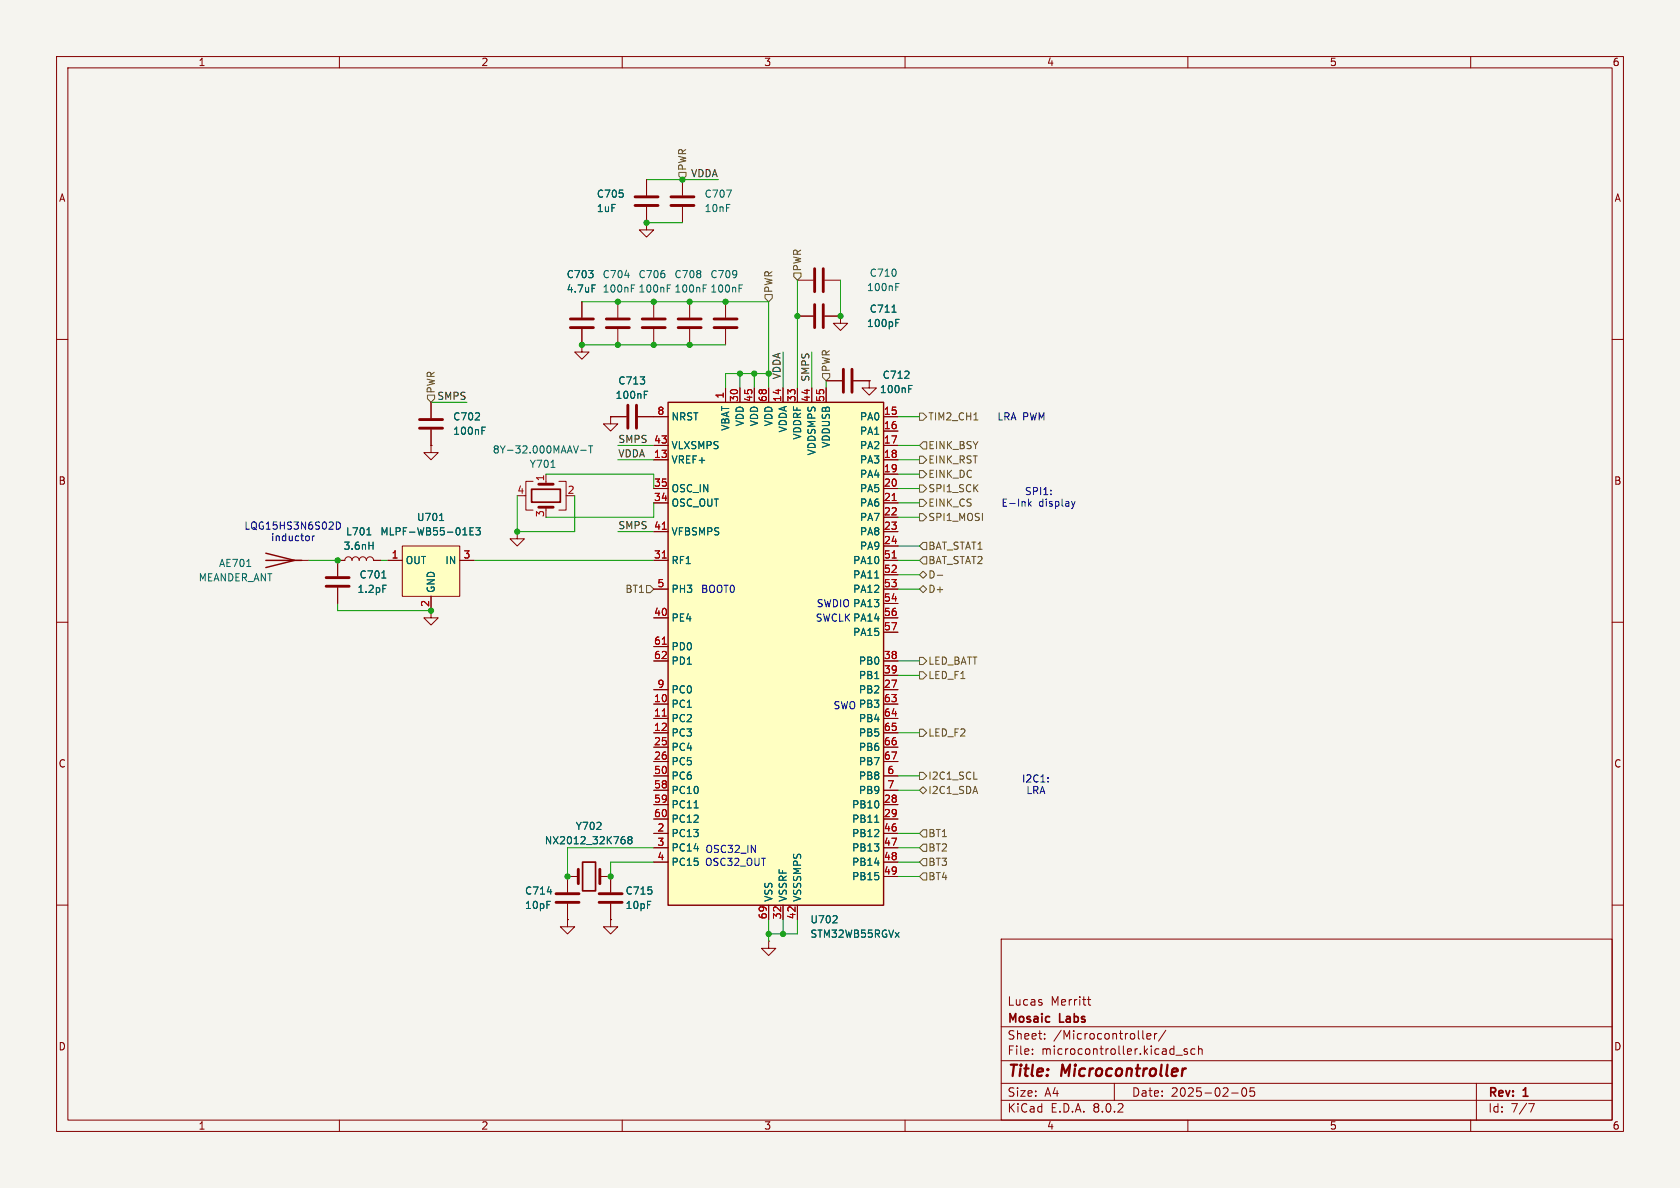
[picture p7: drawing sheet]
<svg xmlns="http://www.w3.org/2000/svg" width="297mm" height="210mm" viewBox="0 0 297 210" stroke-linecap="round" stroke-linejoin="round" font-family="sans-serif">
<path d="M0 0h297v210h-297z" fill="#f5f4ef" stroke="#f5f4ef" stroke-width=".18"/>
<g fill="none" stroke="#840000" stroke-width=".18">
<path d="M10 10h277v190h-277zM12 12h273v186h-273zM60 10v2M110 10v2M160 10v2M210 10v2M260 10v2M10 60h2M141 49.5h2.8M145.8 49.5h2.8M285 60h2M10 110h2"/>
<path d="M76.2 108v1.2h1.3l-1.3 1.3-1.3-1.3h1.3M285 110h2M10 160h2M285 160h2M135.9 166.4v1.2h1.3l-1.3 1.3-1.3-1.3h1.3M135.9 166.4h.1M177 166h108v32h-108zM184.2 177.3v.3M192.2 176.7h.6M192.5 176.2v1.3l.3 .2M60 198v2M110 198v2"/>
<path d="M160 198v2M177 194.5h108M177 191.5h108M177 187.5h108M177 181.5h108M182.5 186.3v.1M182.5 185.5v.1M184.7 183.6v.1M184.7 182.8v.1M197 191.5v3M202 182.2v1.3l.2 .2M202.7 183.2l.8-.1-.1-.3-.4-.1-.3 .2 .1 .7h.6"/>
<path d="M204.1 182.7v1M204.5 182.7l-.3 .1-.1 .2M206.1 182.1l-1.3 2M207.9 186.5h1.1M209.9 185.5l-.4-.1-.2 .2 .1 .2 .5 .2v.3h-.6M210 198v2M211.2 185.5l-.4-.1-.3 .3v.4l.2 .2h.5M211.9 185.5l.2-.1 .4 .1v.9M211.9 184.9v1.5M217.7 193.2h1.2M219.7 192.4l.2-.1a.81 .81 0 0 1 .6 .6 .81 .81 0 0 1-.3 .8l-.2 .1a.81 .81 0 0 1-.3-1.4zM221.7 192.3h-.7v.7l.2-.1h.5l.1 .3-.1 .5-.2 .1-.5-.1"/>
<path d="M260 198v2M261 191.5v6.5M270.2 195.1h1l-.6 1.5"/>
</g>
<path d="M209.7 188.9l-.5 .2" fill="none" stroke="#840000" stroke-width=".4"/>
<path d="M144 47.5v4.1M145.5 47.5v4.1" fill="none" stroke="#840000" stroke-width=".51"/>
<path d="M158.4 50.7h.4M158.4 50.1h.6" fill="none" stroke="#006464" stroke-width=".18"/>
<path d="M118.1 71.1h38.1v88.9h-38.1z" fill="#ffffc2"/>
<path d="M118.1 71.1h38.1v88.9h-38.1z" fill="none" stroke="#840000" stroke-width=".25"/>
<g fill="none" stroke="#840000" stroke-width=".18">
<path d="M114.3 39.4v1.2h1.3l-1.3 1.3-1.3-1.3h1.3M114.3 39.4h.1M114.3 31.8v2.7M114.3 36.6v2.8M120.6 31.8v2.7M120.6 36.6v2.8M128.3 53.3v2.8M128.3 58.2v2.8M141 55.9h2.8M145.8 55.9h2.8M148.6 55.9v1.3h1.3l-1.3 1.2-1.3-1.2h1.3M148.6 55.9h.1"/>
<path d="M76.2 71.1v2.8M76.2 75.9v2.8M115.6 73.7h2.5M115.6 78.7h2.5M128.3 68.6v2.5M130.8 68.6v2.5M133.3 68.6v2.5M135.9 68.6v2.5M138.4 68.6v2.5M141 68.6v2.5M143.5 68.6v2.5M146 68.6v2.5"/>
<path d="M146 67.3h2.8M150.9 67.3h2.8M153.7 67.3v1.3h-1.3l1.3 1.3 1.2-1.3h-1.2M153.7 67.3h.1M156.2 73.7h2.5M156.2 76.2h2.5M156.2 78.7h2.5M91.4 94v1.3h1.3l-1.3 1.2-1.2-1.2h1.2M91.4 94h.1M92.7 87.6h.3M94.2 85.1h-1.2v5.1h1.2M96.5 83.8v1.3"/>
<path d="M96.5 89.7v.5M98.8 85.1h1.3v5.1h-1.3M115.6 81.3h2.5M115.6 86.4h2.5M115.6 88.9h2.5M115.6 94h2.5M115.6 99.1h2.5M156.2 81.3h2.5M156.2 83.8h2.5M156.2 86.4h2.5M156.2 88.9h2.5M156.2 91.4h2.5"/>
<path d="M156.2 94h2.5M156.2 96.5h2.5M156.2 99.1h2.5M115.6 116.8h2.5M115.6 109.2h2.5M115.6 104.1h2.5M115.6 114.3h2.5M156.2 116.8h2.5M156.2 119.4h2.5M156.2 109.2h2.5M156.2 104.1h2.5M156.2 101.6h2.5"/>
<path d="M156.2 106.7h2.5M156.2 111.8h2.5M115.6 124.5h2.5M115.6 127h2.5M115.6 129.5h2.5M115.6 132.1h2.5M115.6 134.6h2.5M115.6 121.9h2.5M115.6 137.2h2.5M115.6 139.7h2.5M156.2 124.5h2.5M156.2 127h2.5"/>
<path d="M156.2 129.5h2.5M156.2 132.1h2.5M156.2 134.6h2.5M156.2 121.9h2.5M156.2 137.2h2.5M156.2 139.7h2.5M100.3 159.8v2.8M102.2 154.9h-1.9v2.8M106 154.9h1.9v2.8M107.9 159.8v2.8M115.6 147.3h2.5M115.6 142.2h2.5"/>
<path d="M115.6 144.8h2.5M115.6 149.9h2.5M115.6 152.4h2.5M156.2 147.3h2.5M156.2 142.2h2.5M156.2 144.8h2.5M156.2 149.9h2.5M156.2 152.4h2.5M156.2 154.9h2.5M100.3 162.6v1.2h1.3l-1.3 1.3-1.2-1.3h1.2M100.3 162.6h.1M107.9 162.6v1.2h1.3l-1.3 1.3-1.2-1.3h1.2"/>
<path d="M107.9 162.6h.1M135.9 160v2.6M138.4 160v2.6M141 160v2.6"/>
</g>
<path d="M117.1 98.6h.7M117.1 93.6h.7M157.7 88.5h.7M157.7 98.6h.7M117.1 113.9h.7M117.1 126.6h.7" fill="none" stroke="#a90000" stroke-width=".18"/>
<g fill="none" stroke="#006464" stroke-width=".18">
<path d="M128.4 33.6h.9l-.6 1.3M130.7 51h.4M130.7 50.4h.6M157.7 55.2h.7M158.4 57.1h.4M158.4 56.5h.6M85.2 76.1h.4M85.2 75.5h.6M102.7 79.6h.9M104.1 78.8h.7M104.4 78.8v1.3M160.6 68.7h.5"/>
<path d="M160.6 68.1h.6M97.4 82.6h.7M154.6 102.2h.8M96.8 157.6h.7M110 148.4h.4l.1 .2v.4l-.5 .2M110.2 147.9h.2M111.2 148.4l-.2-.2 .2-.3h.3l.2 .2-.2 .3M111.2 148.4l-.2 .3 .1 .3 .1 .2 .4-.1 .1-.2v-.3l-.2-.2M111.2 148.4h.3M122.7 142.8h.7M154.6 145.4h.8M147.2 163.1h.8"/>
<path d="M147.9 162v.4"/>
</g>
<g fill="none" stroke="#840000" stroke-width=".51">
<path d="M112.3 36.3h4M112.3 34.8h4M118.6 36.3h4.1M118.6 34.8h4.1M126.2 57.9h4.1M126.2 56.4h4.1M144 53.8v4.1M145.5 53.8v4.1M74.2 75.7h4M74.2 74.2h4M149.1 65.3v4M150.6 65.3v4"/>
<path d="M95.2 85.6h2.6M95.2 89.7h2.6M98.3 159.5h4.1M98.3 158h4.1M102.2 153.7v2.5M105.9 159.5h4.1M105.9 158h4.1M106 153.7v2.5"/>
</g>
<path d="M94 86.5h5.1v2.3h-5.1zM103 152.4h2.3v5.1h-2.3z" fill="none" stroke="#840000" stroke-width=".3"/>
<path d="M71.1 96.5h10.2v8.9h-10.2z" fill="#ffffc2"/>
<g fill="none" stroke="#840000" stroke-width=".18">
<path d="M114.3 39.4h.1M114.3 31.8v2.7M114.3 36.6v2.8M102.9 53.3v2.8M102.9 58.2v2.8M109.2 53.3v2.8M109.2 58.2v2.8M115.6 53.3v2.8M115.6 58.2v2.8M121.9 53.3v2.8M121.9 58.2v2.8M141 55.9h2.8"/>
<path d="M145.8 55.9h2.8M148.6 55.9h.1M76.2 78.7v1.3h1.3l-1.3 1.3-1.3-1.3h1.3M76.2 78.7h.1M76.2 71.1v2.8M76.2 75.9v2.8M102.9 61v1.2h1.2l-1.2 1.3-1.3-1.3h1.3M102.9 61h.1M107.9 73.7v1.2h1.3l-1.3 1.3-1.2-1.3h1.2M107.9 73.7h.1M107.9 73.7h2.8M112.8 73.7h5.3"/>
<path d="M115.6 78.7h2.5M128.3 68.6v2.5M130.8 68.6v2.5M133.3 68.6v2.5M135.9 68.6v2.5M138.4 68.6v2.5M141 68.6v2.5M143.5 68.6v2.5M146 68.6v2.5M146 67.3h2.8M150.9 67.3h2.8M153.7 67.3h.1"/>
<path d="M156.2 73.7h2.5M156.2 76.2h2.5M156.2 78.7h2.5M52.1 99.1h2.5M67.3 99.1h-1.3a.64 .64 0 0 0-.6-.7 .64 .64 0 0 0-.6 .7 .64 .64 0 0 0-.7-.7 .64 .64 0 0 0-.6 .7 .64 .64 0 0 0-.6-.7 .64 .64 0 0 0-.7 .7 .64 .64 0 0 0-.6-.7 .64 .64 0 0 0-.6 .7h-1.3v2.8M68.6 99.1h2.5M71.1 96.5h10.2v8.9h-10.2zM81.3 99.1h2.5M115.6 99.1h2.5M115.6 81.3h2.5M115.6 86.4h2.5M115.6 88.9h2.5"/>
<path d="M115.6 94h2.5M156.2 99.1h2.5M156.2 81.3h2.5M156.2 83.8h2.5M156.2 86.4h2.5M156.2 88.9h2.5M156.2 91.4h2.5M156.2 94h2.5M156.2 96.5h2.5M59.7 103.9v2.8M76.2 105.4v2.6M115.6 116.8h2.5"/>
<path d="M115.6 109.2h2.5M115.6 104.1h2.5M115.6 114.3h2.5M156.2 116.8h2.5M156.2 119.4h2.5M156.2 109.2h2.5M156.2 104.1h2.5M156.2 101.6h2.5M156.2 106.7h2.5M156.2 111.8h2.5M115.6 124.5h2.5M115.6 127h2.5"/>
<path d="M115.6 129.5h2.5M115.6 132.1h2.5M115.6 134.6h2.5M115.6 121.9h2.5M115.6 137.2h2.5M115.6 139.7h2.5M156.2 124.5h2.5M156.2 127h2.5M156.2 129.5h2.5M156.2 132.1h2.5M156.2 134.6h2.5M156.2 121.9h2.5"/>
<path d="M156.2 137.2h2.5M156.2 139.7h2.5M100.3 159.8v2.8M101.6 154.9h-1.3v2.8M106.7 154.9h1.2v2.8M107.9 159.8v2.8M115.6 147.3h2.5M115.6 142.2h2.5M115.6 144.8h2.5M115.6 149.9h2.5M115.6 152.4h2.5M156.2 147.3h2.5"/>
<path d="M156.2 142.2h2.5M156.2 144.8h2.5M156.2 149.9h2.5M156.2 152.4h2.5M156.2 154.9h2.5M100.3 162.6h.1M107.9 162.6h.1M135.9 160v2.6M138.4 160v2.6M141 160v2.6"/>
</g>
<g fill="none" stroke="#006464" stroke-width=".18">
<path d="M104.7 50.4h.6M110.5 48.7h.8M111.6 51h.4M111.6 50.4h.6M118 51h.4M118 50.4h.6M124.3 51h.4M124.3 50.4h.6M157.7 55.2h.7M158.4 57.1h.4M158.4 56.5h.6M85.2 76.1h.4"/>
<path d="M85.2 75.5h.6M113.9 69.8h.4M113.9 69.2h.6M160.6 68.7h.5M160.6 68.1h.6M64.9 94.6h.7M65.2 96.4h.7M65.9 95.8v1.3M77.7 92h.7M81.8 94.6h.7M83.1 93.9h.4M83.7 93.3h-.6v1.3h.6"/>
<path d="M84.1 93.3h.8l-.4 .5 .3 .1v.5l-.1 .2-.6-.2M43.6 100.1h.7M67.5 102.2h.7M67.7 103.4h.6M154.6 102.2h.8M96.8 157.6h.7M110 148.4h.4l.1 .2v.4l-.5 .2M110.2 147.9h.2M111.2 148.4l-.2-.2 .2-.3h.3l.2 .2-.2 .3M111.2 148.4l-.2 .3 .1 .3 .1 .2 .4-.1 .1-.2v-.3l-.2-.2M111.2 148.4h.3M122.7 142.8h.7"/>
<path d="M154.6 145.4h.8M147.2 163.1h.8M147.9 162v.4"/>
</g>
<path d="M100.8 57.9h4.1M100.8 56.4h4.1M107.2 57.9h4.1M107.2 56.4h4.1M113.5 57.9h4.1M113.5 56.4h4.1M119.9 57.9h4.1M119.9 56.4h4.1M111 71.6v4.1M112.5 71.6v4.1M57.7 103.6h4M57.7 102.1h4" fill="none" stroke="#840000" stroke-width=".51"/>
<path d="M47 97.8l5.1 1.3-5.1 1.2M47 99.1h6.3" fill="none" stroke="#840000" stroke-width=".25"/>
<g fill="none" stroke="#725600" stroke-width=".18">
<path d="M120 30.5h1.3v.6l-.7 .7-.6-.7zM135.3 52.1h1.2v.6l-.6 .6-.6-.6zM140.3 48.3h1.3v.6l-.6 .6-.7-.6zM75.6 69.9h1.2v.6l-.6 .6-.6-.6zM145.4 66h1.3v.7l-.7 .6-.6-.6zM162.6 73h.6l.6 .7-.6 .6h-.6zM163.2 78.1h.6v1.3h-.6l-.6-.7zM172.2 74.2h.7M162.6 85.7h.6l.6 .7-.6 .6h-.6zM162.6 80.6h.6l.6 .7-.6 .6h-.6zM162.6 83.2h.6l.6 .6-.6 .7h-.6zM162.6 90.8h.6l.6 .6-.6 .7h-.6z"/>
<path d="M162.6 88.3h.6l.6 .6-.6 .6h-.6zM163.2 98.4h.6v1.3h-.6l-.6-.6zM163.2 95.9h.6v1.3h-.6l-.6-.7zM114.3 103.5h.6l.7 .6-.7 .7h-.6zM162.6 116.2h.6l.6 .6-.6 .7h-.6zM162.6 104.1l.6-.6 .6 .6-.6 .7zM162.6 101.6l.6-.6 .6 .6-.6 .6zM162.6 118.7h.6l.6 .7-.6 .6h-.6zM165.7 101.7h1M162.6 139.7l.6-.6 .6 .6-.6 .6zM162.6 128.9h.6l.6 .6-.6 .7h-.6zM162.6 136.5h.6l.6 .7-.6 .6h-.6z"/>
<path d="M172.2 137.7h.6M163.2 151.8h.6v1.2h-.6l-.6-.6zM163.2 149.2h.6v1.3h-.6l-.6-.6zM163.2 146.7h.6v1.3h-.6l-.6-.7zM163.2 154.3h.6v1.3h-.6l-.6-.7z"/>
</g>
<path d="M55.2 94.7v.9M55.6 94.7l-.4 .3M59.5 92.3a.64 .64 0 0 1 .7 .6 .64 .64 0 0 1-.7 .6zM181.8 88.2v1.3M181.9 89l.4 .5M182.3 88.6l-.5 .5M189.4 88.6l.3 .9M189.7 89.5l-.1 .3M190.1 88.6l-.4 .9M185.3 138.1v.1M185.3 137.5v.1" fill="none" stroke="#0000c2" stroke-width=".18"/>
<g fill="none" stroke="#009600" stroke-width=".18">
<path d="M114.3 31.8h12.7M114.3 39.4h6.3M102.9 53.3h33v15.3M141 49.5v19.1M148.6 49.5v6.4M76.2 71.1h6.3M102.9 61h25.4M109.2 78.7h6.4M130.8 66v2.6M133.3 66v2.6M135.9 66h-7.6v2.6M138.4 62.2v6.4"/>
<path d="M143.5 62.2v6.4M146 67.3v1.3M158.7 78.7h3.9M158.7 73.7h3.9M54.6 99.1h5.1M67.3 99.1h1.3M83.8 99.1h31.8M91.4 87.6v6.4h10.2v-6.4M96.5 83.8h19.1v2.6M109.2 81.3h6.4M109.2 94h6.4M115.6 88.9v2.5h-19.1"/>
<path d="M158.7 96.5h3.9M158.7 99.1h3.9M158.7 81.3h3.9M158.7 91.4h3.9M158.7 83.8h3.9M158.7 86.4h3.9M158.7 88.9h3.9M59.7 106.7v1.3h16.5M158.7 116.8h3.9M158.7 104.1h3.9M158.7 119.4h3.9M158.7 101.6h3.9"/>
<path d="M158.7 129.5h3.9M158.7 137.2h3.9M158.7 139.7h3.9M115.6 149.9h-15.3v5M115.6 152.4h-7.7v2.5M158.7 154.9h3.9M158.7 149.9h3.9M158.7 152.4h3.9M158.7 147.3h3.9M135.9 162.6v3.8M138.4 162.6v2.5M141 162.6v2.5h-5.1"/>
</g>
<path d="M117.1 98.6h.7M117.1 93.6h.7M157.7 88.5h.7M157.7 98.6h.7M117.1 113.9h.7M117.1 126.6h.7" fill="none" stroke="#a90000" stroke-width=".18"/>
<g fill="#009600" stroke="#009600" stroke-width=".18">
<circle cx="115.6" cy="61" r=".46"/>
<circle cx="109.2" cy="61" r=".46"/>
<circle cx="130.8" cy="66" r=".46"/>
<circle cx="121.9" cy="61" r=".46"/>
<circle cx="102.9" cy="61" r=".46"/>
<circle cx="115.6" cy="53.3" r=".46"/>
<circle cx="109.2" cy="53.3" r=".46"/>
<circle cx="138.4" cy="165.1" r=".46"/>
<circle cx="135.9" cy="165.1" r=".46"/>
<circle cx="91.4" cy="94" r=".46"/>
<circle cx="76.2" cy="108" r=".46"/>
<circle cx="100.3" cy="154.9" r=".46"/>
<circle cx="107.9" cy="154.9" r=".46"/>
<circle cx="128.3" cy="53.3" r=".46"/>
<circle cx="121.9" cy="53.3" r=".46"/>
<circle cx="120.6" cy="31.8" r=".46"/>
<circle cx="133.3" cy="66" r=".46"/>
<circle cx="135.9" cy="66" r=".46"/>
<circle cx="114.3" cy="39.4" r=".46"/>
<circle cx="141" cy="55.9" r=".46"/>
<circle cx="148.6" cy="55.9" r=".46"/>
<circle cx="59.7" cy="99.1" r=".46"/>
</g>
<g font-size="2.8" fill="#840000">
<text x="178" y="190.9">Title:</text>
<text x="187.7" y="190.9">Microcontroller</text>
</g>
<g font-size="2.1" fill="#840000">
<text x="178" y="178">Lucas</text>
<text x="185.7" y="178">Merritt</text>
<text x="178" y="184">Sheet:</text>
<text x="178" y="181.2">Mosaic</text>
<text x="186.2" y="184">/Microcontroller/</text>
<text x="187.4" y="181.2">Labs</text>
<text x="178" y="186.7">File:</text>
<text x="184.1" y="186.7">microcontroller.kicad_sch</text>
<text x="178" y="196.9">KiCad</text>
<text x="178" y="194.1">Size:</text>
<text x="184.7" y="194.1">A4</text>
<text x="185.7" y="196.9">E.D.A.</text>
<text x="193.3" y="196.9">8.0.2</text>
<text x="200" y="194.1">Date:</text>
<text x="207" y="194.1">2025-02-05</text>
<text x="263" y="194.3">Rev:</text>
<text x="263" y="196.9">Id:</text>
<text x="267.1" y="196.9">7/7</text>
<text x="269.4" y="194.3">1</text>
</g>
<g font-size="1.8" fill="#840000">
<text x="35" y="11.9">1</text>
<text x="85" y="11.9">2</text>
<text x="135" y="11.9">3</text>
<text x="185" y="11.9">4</text>
<text x="235" y="11.9">5</text>
<text x="285" y="11.9">6</text>
<text x="10.3" y="35.9">A</text>
<text x="285.3" y="35.9">A</text>
<text x="10.3" y="85.9">B</text>
<text x="285.3" y="85.9">B</text>
<text x="10.3" y="135.9">C</text>
<text x="285.3" y="135.9">C</text>
<text x="10.3" y="185.9">D</text>
<text x="285.3" y="185.9">D</text>
<text x="35" y="199.9">1</text>
<text x="85" y="199.9">2</text>
<text x="135" y="199.9">3</text>
<text x="185" y="199.9">4</text>
<text x="235" y="199.9">5</text>
<text x="285" y="199.9">6</text>
</g>
<g font-size="1.8" fill="#006464">
<text x="105.4" y="35.2">C705</text>
<text x="124.5" y="35.2">C707</text>
<text x="105.4" y="37.7">1uF</text>
<text x="124.5" y="37.7">10nF</text>
<text x="100.1" y="49.4">C703</text>
<text x="100.1" y="51.9">4.7uF</text>
<text x="106.4" y="49.4">C704</text>
<text x="106.4" y="51.9">100nF</text>
<text x="112.8" y="49.4">C706</text>
<text x="112.8" y="51.9">100nF</text>
<text x="119.1" y="49.4">C708</text>
<text x="119.1" y="51.9">100nF</text>
<text x="125.5" y="49.4">C709</text>
<text x="125.5" y="51.9">100nF</text>
<text x="153.2" y="51.7">100nF</text>
<text x="153.7" y="49.1">C710</text>
<text x="153.2" y="58">100pF</text>
<text x="153.7" y="55.5">C711</text>
<text x="108.7" y="70.7">100nF</text>
<text x="109.2" y="68.2">C713</text>
<text x="155.5" y="69.7">100nF</text>
<text x="155.9" y="67.2">C712</text>
<text x="80" y="74.5">C702</text>
<text x="80" y="77.1">100nF</text>
<text x="118.6" y="74.5">NRST</text>
<text x="129.1" y="76.2" transform="rotate(-90 129.1 76.2)">VBAT</text>
<text x="131.7" y="75.5" transform="rotate(-90 131.7 75.5)">VDD</text>
<text x="134.2" y="75.5" transform="rotate(-90 134.2 75.5)">VDD</text>
<text x="136.8" y="75.5" transform="rotate(-90 136.8 75.5)">VDD</text>
<text x="139.3" y="76.5" transform="rotate(-90 139.3 76.5)">VDDA</text>
<text x="141.8" y="77.8" transform="rotate(-90 141.8 77.8)">VDDRF</text>
<text x="151.9" y="74.5">PA0</text>
<text x="151.9" y="77.1">PA1</text>
<text x="87" y="80.4">8Y-32.000MAAV-T</text>
<text x="93.6" y="82.9">Y701</text>
<text x="118.6" y="82.1">VREF+</text>
<text x="118.6" y="79.6">VLXSMPS</text>
<text x="144.4" y="80.6" transform="rotate(-90 144.4 80.6)">VDDSMPS</text>
<text x="146.9" y="79.3" transform="rotate(-90 146.9 79.3)">VDDUSB</text>
<text x="151.9" y="79.6">PA2</text>
<text x="151.9" y="82.1">PA3</text>
<text x="118.6" y="89.8">OSC_OUT</text>
<text x="118.6" y="87.2">OSC_IN</text>
<text x="151.9" y="84.7">PA4</text>
<text x="151.9" y="87.2">PA5</text>
<text x="151.9" y="89.8">PA6</text>
<text x="61.1" y="94.8">L701</text>
<text x="67.1" y="94.8">MLPF-WB55-01E3</text>
<text x="73.6" y="92.3">U701</text>
<text x="118.6" y="94.8">VFBSMPS</text>
<text x="151.9" y="92.3">PA7</text>
<text x="151.9" y="94.8">PA8</text>
<text x="38.6" y="100.4">AE701</text>
<text x="60.6" y="97.4">3.6nH</text>
<text x="71.6" y="99.9">OUT</text>
<text x="78.6" y="99.9">IN</text>
<text x="118.6" y="99.9">RF1</text>
<text x="150.7" y="99.9">PA10</text>
<text x="151.9" y="97.4">PA9</text>
<text x="35" y="103">MEANDER_ANT</text>
<text x="63.1" y="105">1.2pF</text>
<text x="63.5" y="102.5">C701</text>
<text x="77.1" y="104.9" transform="rotate(-90 77.1 104.9)">GND</text>
<text x="118.6" y="105">PH3</text>
<text x="150.7" y="102.5">PA11</text>
<text x="150.7" y="105">PA12</text>
<text x="150.7" y="107.5">PA13</text>
<text x="118.6" y="110.1">PE4</text>
<text x="150.7" y="112.6">PA15</text>
<text x="150.7" y="110.1">PA14</text>
<text x="118.6" y="115.2">PD0</text>
<text x="118.6" y="117.7">PD1</text>
<text x="151.7" y="117.7">PB0</text>
<text x="118.6" y="125.3">PC1</text>
<text x="118.6" y="122.8">PC0</text>
<text x="151.7" y="122.8">PB2</text>
<text x="151.7" y="120.2">PB1</text>
<text x="151.7" y="125.3">PB3</text>
<text x="118.6" y="127.9">PC2</text>
<text x="118.6" y="130.4">PC3</text>
<text x="151.7" y="127.9">PB4</text>
<text x="151.7" y="130.4">PB5</text>
<text x="118.6" y="132.9">PC4</text>
<text x="118.6" y="135.5">PC5</text>
<text x="151.7" y="132.9">PB6</text>
<text x="151.7" y="135.5">PB7</text>
<text x="118.6" y="138">PC6</text>
<text x="118.6" y="140.6">PC10</text>
<text x="118.6" y="143.1">PC11</text>
<text x="150.5" y="143.1">PB10</text>
<text x="151.7" y="138">PB8</text>
<text x="151.7" y="140.6">PB9</text>
<text x="96.2" y="149.5">NX2012_32K768</text>
<text x="101.7" y="146.9">Y702</text>
<text x="118.6" y="148.2">PC13</text>
<text x="118.6" y="145.6">PC12</text>
<text x="150.5" y="145.6">PB11</text>
<text x="150.5" y="148.2">PB12</text>
<text x="118.6" y="150.7">PC14</text>
<text x="118.6" y="153.3">PC15</text>
<text x="150.5" y="150.7">PB13</text>
<text x="150.5" y="153.3">PB14</text>
<text x="150.5" y="155.8">PB15</text>
<text x="92.7" y="158.3">C714</text>
<text x="92.7" y="160.9">10pF</text>
<text x="110.5" y="158.3">C715</text>
<text x="110.5" y="160.9">10pF</text>
<text x="136.8" y="159.5" transform="rotate(-90 136.8 159.5)">VSS</text>
<text x="139.3" y="159.5" transform="rotate(-90 139.3 159.5)">VSSRF</text>
<text x="141.8" y="159.5" transform="rotate(-90 141.8 159.5)">VSSSMPS</text>
<text x="143.2" y="163.4">U702</text>
<text x="143.2" y="166">STM32WB55RGVx</text>
</g>
<g font-size="1.8" fill="#725600">
<text x="121.5" y="30.3" transform="rotate(-90 121.5 30.3)">PWR</text>
<text x="136.8" y="51.9" transform="rotate(-90 136.8 51.9)">PWR</text>
<text x="141.8" y="48.1" transform="rotate(-90 141.8 48.1)">PWR</text>
<text x="146.9" y="65.8" transform="rotate(-90 146.9 65.8)">PWR</text>
<text x="164" y="74.5">TIM2_CH1</text>
<text x="164" y="82.1">EINK_RST</text>
<text x="164" y="79.6">EINK_BSY</text>
<text x="164" y="87.2">SPI1_SCK</text>
<text x="164" y="84.7">EINK_DC</text>
<text x="164" y="89.8">EINK_CS</text>
<text x="164" y="92.3">SPI1_MOSI</text>
<text x="164" y="99.9">BAT_STAT2</text>
<text x="164" y="97.4">BAT_STAT1</text>
<text x="110.5" y="105">BT1</text>
<text x="164" y="105">D+</text>
<text x="164" y="102.5">D-</text>
<text x="164" y="117.7">LED_BATT</text>
<text x="164" y="120.2">LED_F1</text>
<text x="164" y="130.4">LED_F2</text>
<text x="164" y="140.6">I2C1_SDA</text>
<text x="164" y="138">I2C1_SCL</text>
<text x="164" y="148.2">BT1</text>
<text x="164" y="153.3">BT3</text>
<text x="164" y="150.7">BT2</text>
<text x="164" y="155.8">BT4</text>
</g>
<g font-size="1.8" fill="#0f0f0f">
<text x="122.1" y="31.4">VDDA</text>
<text x="77.1" y="69.7" transform="rotate(-90 77.1 69.7)">PWR</text>
<text x="77.2" y="70.8">SMPS</text>
<text x="138.1" y="67.2" transform="rotate(-90 138.1 67.2)">VDDA</text>
<text x="143.2" y="67.6" transform="rotate(-90 143.2 67.6)">SMPS</text>
<text x="109.2" y="78.4">SMPS</text>
<text x="109.2" y="80.9">VDDA</text>
<text x="109.2" y="93.6">SMPS</text>
</g>
<g font-size="1.8" fill="#a90000">
<text x="128" y="70.6" transform="rotate(-90 128 70.6)">1</text>
<text x="130.6" y="71.2" transform="rotate(-90 130.6 71.2)">30</text>
<text x="133.1" y="71.2" transform="rotate(-90 133.1 71.2)">45</text>
<text x="135.6" y="71.2" transform="rotate(-90 135.6 71.2)">68</text>
<text x="138.2" y="71.2" transform="rotate(-90 138.2 71.2)">14</text>
<text x="140.7" y="71.2" transform="rotate(-90 140.7 71.2)">33</text>
<text x="143.3" y="71.2" transform="rotate(-90 143.3 71.2)">44</text>
<text x="145.8" y="71.2" transform="rotate(-90 145.8 71.2)">55</text>
<text x="116.1" y="73.4">8</text>
<text x="156.2" y="73.4">15</text>
<text x="156.2" y="75.9">16</text>
<text x="115.5" y="81">13</text>
<text x="115.5" y="78.5">43</text>
<text x="156.2" y="78.5">17</text>
<text x="156.2" y="81">18</text>
<text x="156.2" y="83.6">19</text>
<text x="91.4" y="87.4">4</text>
<text x="96.3" y="85.2" transform="rotate(-90 96.3 85.2)">1</text>
<text x="100.3" y="87.4">2</text>
<text x="115.5" y="88.6">34</text>
<text x="115.5" y="86.1">35</text>
<text x="156.2" y="86.1">20</text>
<text x="156.2" y="88.6">21</text>
<text x="96.3" y="91.5" transform="rotate(-90 96.3 91.5)">3</text>
<text x="115.5" y="93.7">41</text>
<text x="156.2" y="91.2">22</text>
<text x="156.2" y="93.7">23</text>
<text x="69.1" y="98.8">1</text>
<text x="81.8" y="98.8">3</text>
<text x="115.5" y="98.8">31</text>
<text x="156.2" y="96.3">24</text>
<text x="156.2" y="98.8">51</text>
<text x="156.2" y="101.3">52</text>
<text x="75.9" y="107.4" transform="rotate(-90 75.9 107.4)">2</text>
<text x="116.1" y="103.9">5</text>
<text x="156.2" y="103.9">53</text>
<text x="156.2" y="106.4">54</text>
<text x="115.5" y="109">40</text>
<text x="156.2" y="109">56</text>
<text x="156.2" y="111.5">57</text>
<text x="115.5" y="114">61</text>
<text x="115.5" y="116.6">62</text>
<text x="156.2" y="116.6">38</text>
<text x="156.2" y="119.1">39</text>
<text x="115.5" y="124.2">10</text>
<text x="116.1" y="121.7">9</text>
<text x="156.2" y="121.7">27</text>
<text x="156.2" y="124.2">63</text>
<text x="115.5" y="126.7">11</text>
<text x="115.5" y="129.3">12</text>
<text x="115.5" y="131.8">25</text>
<text x="156.2" y="126.7">64</text>
<text x="156.2" y="129.3">65</text>
<text x="156.2" y="131.8">66</text>
<text x="115.5" y="134.4">26</text>
<text x="115.5" y="136.9">50</text>
<text x="156.2" y="134.4">67</text>
<text x="156.8" y="136.9">6</text>
<text x="115.5" y="139.4">58</text>
<text x="115.5" y="142">59</text>
<text x="156.2" y="142">28</text>
<text x="156.8" y="139.4">7</text>
<text x="115.5" y="144.5">60</text>
<text x="116.1" y="147.1">2</text>
<text x="116.1" y="149.6">3</text>
<text x="156.2" y="144.5">29</text>
<text x="156.2" y="147.1">46</text>
<text x="156.2" y="149.6">47</text>
<text x="116.1" y="152.1">4</text>
<text x="156.2" y="152.1">48</text>
<text x="156.2" y="154.7">49</text>
<text x="135.6" y="162.6" transform="rotate(-90 135.6 162.6)">69</text>
<text x="138.2" y="162.6" transform="rotate(-90 138.2 162.6)">32</text>
<text x="140.7" y="162.6" transform="rotate(-90 140.7 162.6)">42</text>
</g>
<g font-size="1.8" fill="#0000c2">
<text x="176.2" y="74.5">LRA PWM</text>
<text x="176.9" y="89.8">E-Ink</text>
<text x="181.1" y="87.7">SPI1:</text>
<text x="183.6" y="89.8">display</text>
<text x="43.1" y="93.8">LQG15HS3N6S02D</text>
<text x="47.8" y="95.9">inductor</text>
<text x="123.8" y="105">BOOT0</text>
<text x="144.3" y="107.5">SWDIO PA13</text>
<text x="144.1" y="110.1">SWCLK PA14</text>
<text x="147.3" y="125.6">SWOPB3</text>
<text x="180.6" y="138.5">I2C1:</text>
<text x="181.3" y="140.6">LRA</text>
<text x="124.5" y="153.3">OSC32_OUT</text>
<text x="124.6" y="151">OSC32_IN</text>
</g>
</svg>
